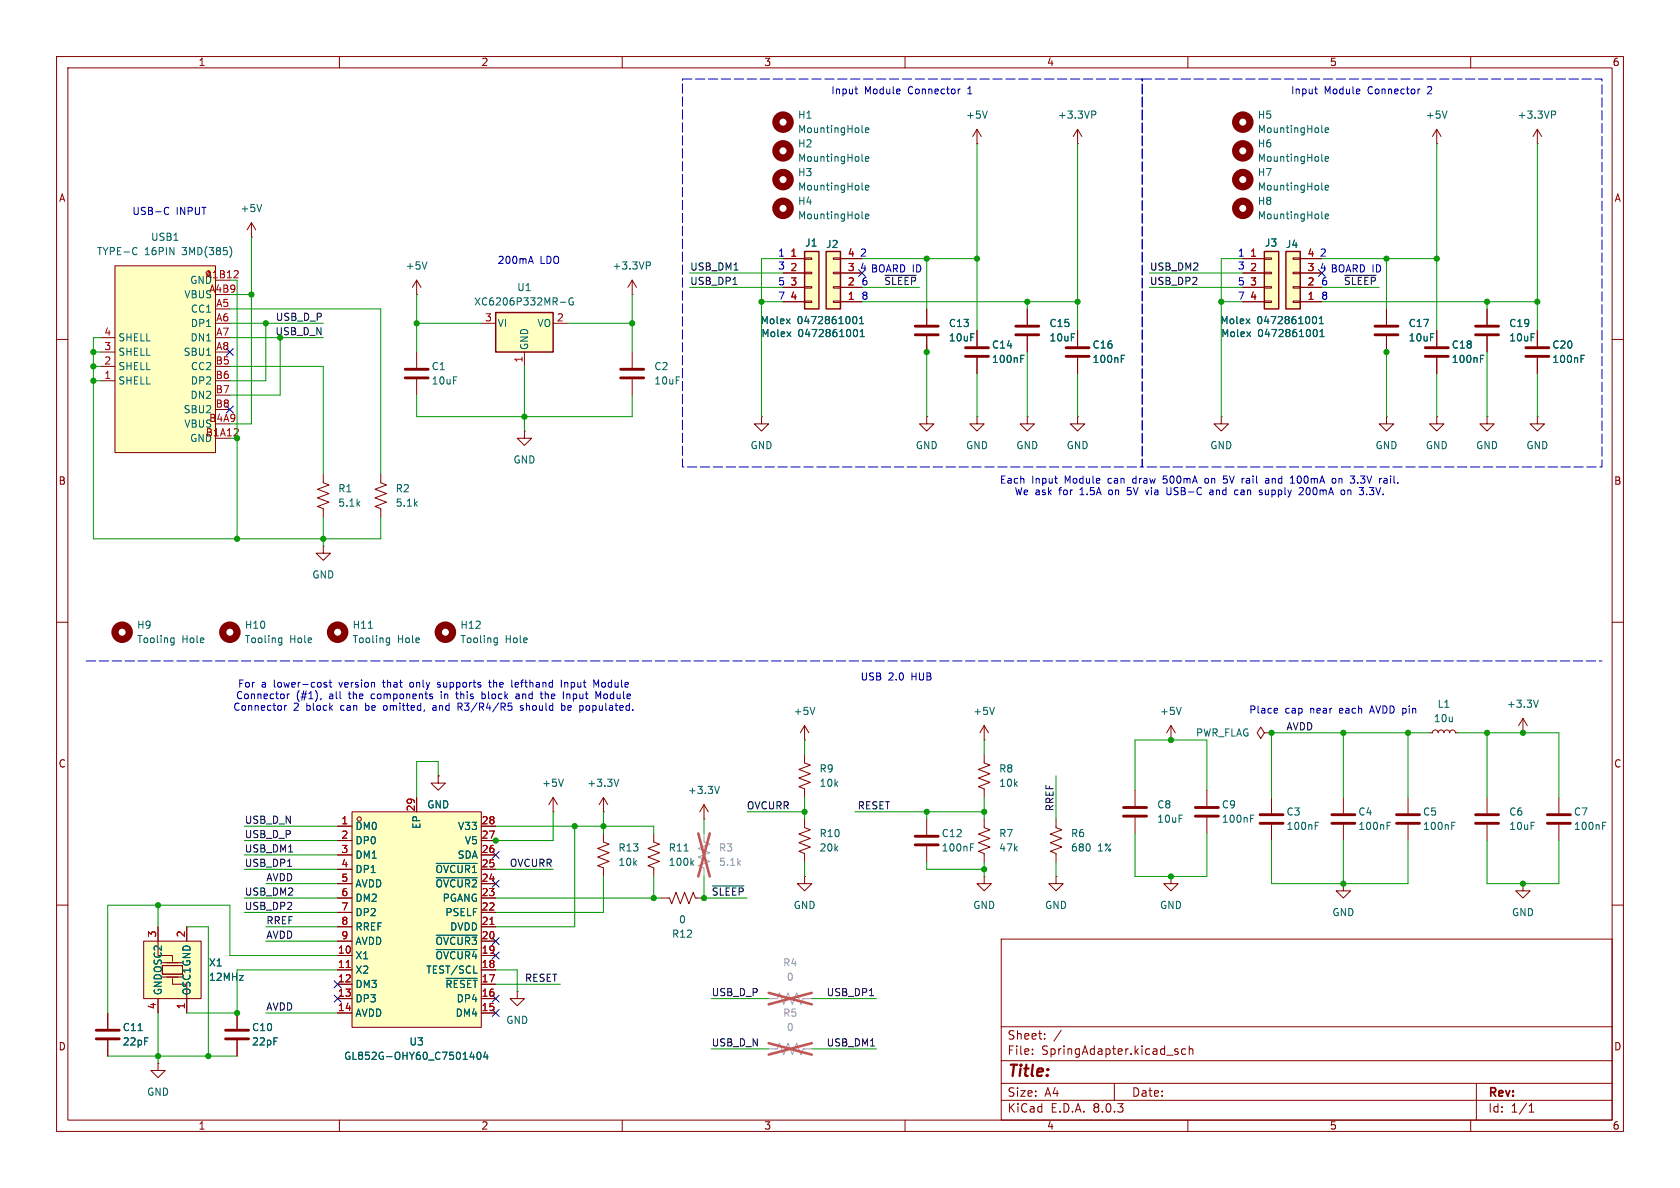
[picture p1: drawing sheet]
<svg xmlns="http://www.w3.org/2000/svg" width="297mm" height="210mm" viewBox="0 0 297 210" stroke-linecap="round" stroke-linejoin="round" font-family="sans-serif">
<g fill="none" stroke="#840000" stroke-width=".18">
<path d="M10 10h277v190h-277zM12 12h273v186h-273zM60 10v2M110 10v2M160 10v2M210 10v2M260 10v2M10 60h2M285 60h2M10 110h2M285 110h2M10 160h2"/>
<path d="M285 160h2M177 166h108v32h-108zM60 198v2M110 198v2M160 198v2M177 194.5h108M177 191.5h108M177 187.5h108M177 181.5h108M182.5 186.3v.1M182.5 185.5v.1M184.7 183.6v.1"/>
<path d="M184.7 182.8v.1M187.6 182.1l-1.3 2M197 191.5v3M207.9 185.9l.3 .1 .1 .2-.2 .2h-.3M207.9 185.4l.3 .1M209.6 185.5l-.4-.1-.3 .3v.4l.1 .2h.6M210 198v2M210.2 185.5l.3-.1 .3 .1 .1 .9M210.2 184.9v1.5M260 198v2M261 191.5v6.5M270.3 196.6h.9"/>
<path d="M270.3 195.5l.4-.4v1.5"/>
</g>
<path d="M124.5 147.3v1.5l1 .4-2.1 .8 2.1 .7-2.1 .8 2.1 .8-2.1 .7 1.1 .4v1.5" fill="none" stroke="#a1a1a1" stroke-width=".18"/>
<path d="M123.4 147.3l2.1 7.6M125.5 147.3l-2.1 7.6" fill="none" stroke="#e65255" stroke-width=".46"/>
<g fill="#ffffc2">
<path d="M25.4 166.4h10.2v10.1h-10.2z"/>
<path d="M28.7 170.7h3.6v1.5h-3.6z"/>
</g>
<g fill="none" stroke="#840000" stroke-width=".18">
<path d="M254 25.4h.1M254 22.9l-.8 1.2M254 22.9v2.5M254 22.9l.8 1.2M271.8 25.4h.1M271.8 22.9l-.8 1.2M271.8 22.9v2.5M271.8 22.9l.7 1.2M254 58.4v2.8M271.8 58.4v2.8M254 63.2v2.8M271.8 73.7v1.2h1.2l-1.2 1.3-1.3-1.3h1.3"/>
<path d="M271.8 73.7h.1M271.8 63.2v2.8M77.5 137.2v1.2h1.2l-1.2 1.3-1.3-1.3h1.3M77.5 137.2h.1M142.2 130.8h.1M142.2 128.3l-.7 1.2M142.2 128.3v2.5M142.2 128.3l.8 1.2M174 130.8h.1M174 133.4v1.5l1 .4-2 .7 2 .8-2 .7 2 .8-2 .8 1 .3v1.6M174 128.3l-.8 1.2M174 128.3v2.5"/>
<path d="M174 128.3l.8 1.2M200.7 139.7v2.8M213.4 139.7v2.8M223.5 129.5l-.6-1-.7 1 .7 1.1 .6-1.1h1.3M224.8 129.5h.1M97.8 143.5h.1M97.8 141l-.8 1.2M97.8 141v2.5M97.8 141l.8 1.2M106.7 143.5h.1M106.7 141l-.8 1.2M106.7 141v2.5"/>
<path d="M106.7 141l.7 1.2M142.2 144.8v1.5l1.1 .4-2.1 .7 2.1 .8-2.1 .8 2.1 .7-2.1 .8 1 .4v1.5M142.2 154.9v1.3h1.3l-1.3 1.3-1.2-1.3h1.2M142.2 154.9h.1M163.8 144.8v2.8M163.8 149.6v2.8M174 154.9v1.3h1.3l-1.3 1.3-1.3-1.3h1.3M174 154.9h.1M186.7 154.9v1.3h1.3l-1.3 1.3-1.3-1.3h1.3M186.7 154.9h.1M186.7 144.8v1.5l1 .4-2 .7 2 .8-2 .8 2 .7-2 .8 1 .4v1.5M200.7 144.5v2.8"/>
<path d="M207 154.9v1.3h1.3l-1.3 1.3-1.3-1.3h1.3M207 154.9h.1M213.4 144.5v2.8M224.8 141v2.8M224.8 145.8v2.8M25.4 166.4h10.2v10.1h-10.2zM27.9 163.8v5.1h2.6v1M27.9 176.5v2.6M28.7 170.7h3.6v1.5h-3.6zM28.7 172.7h3.6M28.7 170.2h3.6M30.5 173v1h2.5v5.1"/>
<path d="M32.3 170.7h-3.6v1.5h3.6M33 163.8v2.6M91.4 175.3v1.2h1.3l-1.3 1.3-1.2-1.3h1.2M91.4 175.3h.1M27.9 188v1.2h1.3l-1.3 1.3-1.2-1.3h1.2M27.9 188h.1"/>
</g>
<g fill="none" stroke="#006464" stroke-width=".18">
<path d="M255.8 19.6l-.4 1.3M274.3 19.6h.5l.2 .3-.1 .3-.6 .1M261.7 63.4h.5M261.7 62.8h.6M279.5 63.4h.4M279.5 62.8h.6M99.6 137.7l-.4 1.3M109.4 137.7l-.4 1.3M144.1 125l-.5 1.3M175.8 125l-.4 1.3M171.6 149.8h.4M171.6 149.2h.6"/>
<path d="M221.1 144.7h.4M221.1 144.1h.6M232.5 146h.4M232.5 145.4h.6"/>
</g>
<path d="M252 63h4M252 61.5h4M269.7 63h4.1M269.7 61.5h4.1M161.8 149.4h4.1M161.8 147.8h4.1M198.6 144.3h4.1M198.6 142.7h4.1M211.3 144.3h4.1M211.3 142.7h4.1M222.8 145.5h4M222.8 144h4" fill="none" stroke="#840000" stroke-width=".51"/>
<path d="M135.9 176.5h1.5l.4-1 .8 2 .7-2 .8 2 .7-2 .8 2 .4-1h1.5M135.9 185.4h1.5l.4-1 .8 2 .7-2 .8 2 .7-2 .8 2 .4-1h1.5" fill="none" stroke="#a1a1a1" stroke-width=".18"/>
<path d="M135.9 175.5l7.6 2M143.5 175.5l-7.6 2M135.9 184.4l7.6 2M143.5 184.4l-7.6 2" fill="none" stroke="#e65255" stroke-width=".46"/>
<path d="M20.3 47h17.8v33h-17.8z" fill="#ffffc2"/>
<g fill="none" stroke="#840000" stroke-width=".18">
<path d="M17.8 59.7h2.5M20.3 47h17.8v33h-17.8zM172.7 58.4v2.8M17.8 67.3h2.5M17.8 64.8h2.5M17.8 62.2h2.5M172.7 73.7v1.2h1.3l-1.3 1.3-1.3-1.3h1.3M172.7 73.7h.1M172.7 63.2v2.8M181.6 73.7v1.2h1.3l-1.3 1.3-1.3-1.3h1.3M181.6 73.7h.1M190.5 73.7v1.2h1.3l-1.3 1.3-1.3-1.3h1.3"/>
<path d="M190.5 73.7h.1M115.6 147.3v1.5l1 .4-2 .8 2 .7-2 .8 2 .8-2 .7 1 .4v1.5M116.8 158.8h1.6l.3 1 .8-2.1 .8 2.1 .7-2.1 .8 2.1 .8-2.1 .3 1.1h1.6M174 144.8v1.5l1 .4-2 .7 2 .8-2 .8 2 .7-2 .8 1 .4v1.5"/>
</g>
<path d="M41.3 49.1h.8M42.1 48v.4M41.3 77.1h.8M42.1 75.9v.4" fill="none" stroke="#a90000" stroke-width=".18"/>
<path d="M24 43.8l.2 .1M24.2 44.9l-.2 .1M40.7 43.6a1.49 1.49 0 0 1 0 1.9M180.5 63.4h.4M180.5 62.8h.6M120.9 150.4h.8M122.3 152.5l.3 .5M122.6 152.1l-.4 .5" fill="none" stroke="#006464" stroke-width=".18"/>
<path d="M170.7 63h4.1M170.7 61.5h4.1" fill="none" stroke="#840000" stroke-width=".51"/>
<path d="M227.3 44.5h2.6v10.1h-2.6z" fill="#ffffc2"/>
<g fill="none" stroke="#840000" stroke-width=".18">
<path d="M181.6 54.6v2.8M181.6 59.4v2.8M190.5 58.4v2.8M228.6 45.6h1.3v.2h-1.3zM228.6 48.1h1.3v.3h-1.3zM228.6 50.7h1.3v.2h-1.3zM228.6 53.2h1.3v.3h-1.3zM229.9 53.3h3.8M229.9 50.8h3.8M229.9 48.3h3.8M229.9 45.7h3.8M190.5 63.2v2.8"/>
<path d="M142.2 133.4v1.5l1.1 .4-2.1 .7 2.1 .8-2.1 .7 2.1 .8-2.1 .8 1 .3v1.6M207 130.8h.1M207 128.3l-.8 1.2M207 128.3v2.5M207 128.3l.8 1.2M252.7 129.5h.5l.2-.3 .3-.2 .4 .2 .2 .3 .1-.3 .4-.2 .3 .2 .2 .3 .1-.3 .4-.2 .3 .2 .2 .3 .1-.3 .4-.2 .4 .2 .1 .3h.5M269.2 129.5h.1M269.2 127l-.7 1.3M269.2 127v2.5M269.2 127l.8 1.3M124.5 144.8h.1M124.5 142.2l-.8 1.3"/>
<path d="M124.5 142.2v2.6M124.5 142.2l.7 1.3M19 179.1v2.8M41.9 179.1v2.8M19 183.9v2.8M41.9 183.9v2.8"/>
</g>
<path d="M227.3 44.5h2.6v10.1h-2.6z" fill="none" stroke="#840000" stroke-width=".25"/>
<g fill="none" stroke="#006464" stroke-width=".18">
<path d="M233.7 28.3l.2 .2M233.7 23.3l.2 .1M234.3 28.1l.6-.1-.1-.3h-.3l-.2 .2v.6h.5M234.3 23l.6-.1-.1-.2-.3-.1-.2 .2v.6h.5M232.3 58.3l.2-.1a.68 .68 0 0 1 .4 .7 .68 .68 0 0 1-.4 .6l-.2-.1M233.4 59.5h.7M233.4 58.6l.3-.4v1.3M198.2 63.4h.5M198.2 62.8h.6M127.2 139l-.4 1.3M208.8 125l-.4 1.3M272 123.8l-.5 1.2"/>
<path d="M24.4 182.2h.7"/>
</g>
<path d="M179.6 59.2h4M179.6 57.7h4M188.5 63h4M188.5 61.5h4M17 183.6h4.1M17 182.1h4.1M39.9 183.6h4M39.9 182.1h4" fill="none" stroke="#840000" stroke-width=".51"/>
<g fill="none" stroke="#840000" stroke-width="1.3">
<circle cx="219.7" cy="26.7" r="1.27"/>
<circle cx="219.7" cy="21.6" r="1.27"/>
</g>
<path d="M142.2 44.5h2.6v10.1h-2.6z" fill="#ffffc2"/>
<g fill="none" stroke="#840000" stroke-width=".18">
<path d="M44.4 39.4l-.7 1.2M44.4 39.4v2.5M44.4 39.4l.8 1.2M172.7 25.4h.1M172.7 22.9l-.7 1.2M172.7 22.9v2.5M172.7 22.9l.8 1.2M190.5 25.4h.1M190.5 22.9l-.8 1.2M190.5 22.9v2.5M190.5 22.9l.8 1.2M44.4 41.9h.1"/>
<path d="M73.7 52.1h.1M73.7 49.5l-.8 1.3M73.7 49.5v2.6M73.7 49.5l.7 1.3M138.4 45.7h3.8M138.4 48.3h3.8M138.4 50.8h3.8M138.4 53.3h3.8M142.2 53.2h1.3v.3h-1.3zM142.2 50.7h1.3v.2h-1.3zM142.2 48.1h1.3v.3h-1.3zM142.2 45.6h1.3v.2h-1.3z"/>
<path d="M163.8 54.6v2.8M163.8 59.4v2.8M92.7 76.2v1.3h1.3l-1.3 1.2-1.3-1.2h1.3M92.7 76.2h.1M163.8 73.7v1.2h1.3l-1.3 1.3-1.2-1.3h1.2M163.8 73.7h.1M237.5 156.2v1.3h1.3l-1.3 1.3-1.3-1.3h1.3M237.5 156.2h.1M248.9 141v2.8M248.9 145.8v2.8"/>
</g>
<path d="M142.2 44.5h2.6v10.1h-2.6z" fill="none" stroke="#840000" stroke-width=".25"/>
<path d="M174.5 19.6l-.4 1.3M193 19.6h.5l.2 .3-.1 .3-.6 .1M46.3 36.1l-.5 1.3M233.7 38.5l.2 .2M234.3 38.3l.6-.2-.1-.2-.3-.1-.2 .2v.6h.5M75.5 46.3l-.4 1.3M150.9 56h.1a.68 .68 0 0 1 .5 .6 .68 .68 0 0 1-.5 .6h-.1M152 57.2h.7M152 56.3l.3-.3v1.2M256.7 146h.4M256.7 145.4h.6" fill="none" stroke="#006464" stroke-width=".18"/>
<circle cx="219.7" cy="36.8" r="1.27" fill="none" stroke="#840000" stroke-width="1.3"/>
<path d="M161.8 59.2h4.1M161.8 57.7h4.1M246.9 145.5h4.1M246.9 144h4.1" fill="none" stroke="#840000" stroke-width=".51"/>
<path d="M146 44.5h2.6v10.1h-2.6z" fill="#ffffc2"/>
<g fill="none" stroke="#840000" stroke-width=".18">
<path d="M111.8 52.1h.1M111.8 49.5l-.8 1.3M111.8 49.5v2.6M111.8 49.5l.7 1.3M147.3 45.6h1.3v.2h-1.3zM147.3 48.1h1.3v.3h-1.3zM147.3 50.7h1.3v.2h-1.3zM147.3 53.2h1.3v.3h-1.3zM148.6 53.3h3.8M148.6 50.8h3.8M148.6 48.3h3.8M148.6 45.7h3.8"/>
<path d="M134.6 73.7v1.2h1.3l-1.3 1.3-1.3-1.3h1.3M134.6 73.7h.1M245.1 73.7v1.2h1.3l-1.3 1.3-1.3-1.3h1.3M245.1 73.7h.1M262.9 141v2.8M262.9 145.8v2.8M269.2 156.2v1.3h1.3l-1.3 1.3-1.2-1.3h1.2M269.2 156.2h.1M275.6 141v2.8M275.6 145.8v2.8"/>
</g>
<path d="M146 44.5h2.6v10.1h-2.6z" fill="none" stroke="#840000" stroke-width=".25"/>
<path d="M114.3 46.3h.5l.2 .2-.1 .4-.6 .1M151.1 58.3l.1-.1a.68 .68 0 0 1 .4 .7 .68 .68 0 0 1-.4 .6l-.1-.1M152.1 59.5h.7M152.1 58.6l.3-.4v1.3M87.6 112.8h.3M87.9 112.8v1l-.1 .2h-.3M87.9 113.5l-.3 .1M283.3 146h.4M283.3 145.4h.6" fill="none" stroke="#006464" stroke-width=".18"/>
<circle cx="78.7" cy="111.8" r="1.27" fill="none" stroke="#840000" stroke-width="1.3"/>
<path d="M260.9 145.5h4M260.9 144h4M273.6 145.5h4M273.6 144h4" fill="none" stroke="#840000" stroke-width=".51"/>
<path d="M87.6 55.2h10.2v7h-10.2z" fill="#ffffc2"/>
<path d="M87.6 55.2h10.2v7h-10.2z" fill="none" stroke="#840000" stroke-width=".25"/>
<path d="M85.1 57.2h2.5M97.8 57.2h2.5M92.7 62.2v2.6M215.9 73.7v1.2h1.3l-1.3 1.3-1.3-1.3h1.3M215.9 73.7h.1M237.5 141v2.8M237.5 145.8v2.8" fill="none" stroke="#840000" stroke-width=".18"/>
<path d="M233.7 33.4l.2 .2M234.3 33.2l.6-.1-.1-.3h-.3l-.2 .1v.6h.5M99.1 53.4h.9M101.3 52.7a.59 .59 0 0 0-.7 .6 .59 .59 0 0 0 .7 .6l.1-.5h-.3M245.2 146h.4M245.2 145.4h.6" fill="none" stroke="#006464" stroke-width=".18"/>
<circle cx="219.7" cy="31.7" r="1.27" fill="none" stroke="#840000" stroke-width="1.3"/>
<path d="M235.5 145.5h4M235.5 144h4" fill="none" stroke="#840000" stroke-width=".51"/>
<path d="M223.5 44.5h2.6v10.1h-2.6z" fill="#ffffc2"/>
<g fill="none" stroke="#840000" stroke-width=".18">
<path d="M219.7 45.7h3.8M219.7 48.3h3.8M219.7 50.8h3.8M219.7 53.3h3.8M223.5 53.2h1.3v.3h-1.3zM223.5 50.7h1.3v.2h-1.3zM223.5 48.1h1.3v.3h-1.3zM223.5 45.6h1.3v.2h-1.3zM262.9 54.6v2.8M262.9 59.4v2.8M254 73.7v1.2h1.3l-1.3 1.3-1.3-1.3h1.3M254 73.7h.1"/>
<path d="M57.1 83.8v1.5l1.1 .4-2.1 .8 2.1 .7-2.1 .8 2.1 .8-2.1 .7 1 .4v1.5M57.1 96.5v1.3h1.3l-1.3 1.3-1.2-1.3h1.2M57.1 96.5h.1M67.3 83.8v1.5l1 .4-2 .8 2 .7-2 .8 2 .8-2 .7 1 .4v1.5"/>
</g>
<path d="M223.5 44.5h2.6v10.1h-2.6z" fill="none" stroke="#840000" stroke-width=".25"/>
<path d="M232.2 56h.1a.68 .68 0 0 1 .5 .6 .68 .68 0 0 1-.5 .6h-.1M233.2 57.2h.8M233.2 56.3l.4-.3v1.2" fill="none" stroke="#006464" stroke-width=".18"/>
<path d="M260.9 59.2h4M260.9 57.7h4" fill="none" stroke="#840000" stroke-width=".51"/>
<path d="M62.2 143.5h22.9v38.1h-22.9z" fill="#ffffc2"/>
<g fill="none" stroke="#840000" stroke-width=".18">
<path d="M138.4 45.7h3.8M138.4 48.3h3.8M138.4 50.8h3.8M138.4 53.3h3.8M148.6 45.7h3.8M148.6 48.3h3.8M148.6 50.8h3.8M148.6 53.3h3.8M163.8 54.6v2.8M163.8 59.4v2.8M172.7 58.4v2.8M181.6 54.6v2.8"/>
<path d="M181.6 59.4v2.8M190.5 58.4v2.8M219.7 45.7h3.8M219.7 48.3h3.8M219.7 50.8h3.8M219.7 53.3h3.8M229.9 45.7h3.8M229.9 48.3h3.8M229.9 50.8h3.8M229.9 53.3h3.8M245.1 54.6v2.8M245.1 59.4v2.8"/>
<path d="M254 58.4v2.8M262.9 54.6v2.8M262.9 59.4v2.8M271.8 58.4v2.8M73.7 62.2v2.8M73.7 67.1v2.8M111.8 62.2v2.8M111.8 67.1v2.8M172.7 63.2v2.8M190.5 63.2v2.8M254 63.2v2.8M262.9 73.7v1.2h1.3l-1.3 1.3-1.3-1.3h1.3"/>
<path d="M262.9 73.7h.1M271.8 63.2v2.8M77.5 137.2h.1M59.7 146.1h2.5M59.7 148.6h2.5M59.7 158.8h2.5M59.7 156.2h2.5M59.7 153.7h2.5M59.7 151.1h2.5M62.2 143.5h22.9v38.1h-22.9zM73.7 141v2.5M85.1 146.1h2.5"/>
<path d="M85.1 148.6h2.5M85.1 158.8h2.5M85.1 156.2h2.5M85.1 153.7h2.5M85.1 151.1h2.5M106.7 147.3v1.5l1 .4-2 .8 2 .7-2 .8 2 .8-2 .7 1 .4v1.5M19 179.1v2.8M27.9 163.8v2.6M27.9 176.5v2.6M33 163.8v2.6M33 176.5v2.6M41.9 179.1v2.8"/>
<path d="M59.7 168.9h2.5M59.7 171.5h2.5M59.7 174h2.5M59.7 176.5h2.5M59.7 179.1h2.5M59.7 166.4h2.5M59.7 163.8h2.5M59.7 161.3h2.5M85.1 168.9h2.5M85.1 171.5h2.5M85.1 174h2.5M85.1 176.5h2.5"/>
<path d="M85.1 179.1h2.5M85.1 166.4h2.5M85.1 163.8h2.5M85.1 161.3h2.5M19 183.9v2.8M41.9 183.9v2.8"/>
<circle cx="63.5" cy="144.8" r=".38"/>
</g>
<path d="M61.2 171h.7M86.6 163.4h.7" fill="none" stroke="#a90000" stroke-width=".18"/>
<g fill="none" stroke="#006464" stroke-width=".18">
<path d="M152.4 23.3l.2 .1M152.4 33.4l.2 .2M152.4 28.3l.2 .2M152.4 38.5l.2 .2M153 23l.6-.1-.1-.2-.3-.1-.2 .2 .1 .6h.4M153 28.1l.6-.1-.1-.3h-.3l-.2 .2 .1 .6h.4M153 33.2l.6-.1-.1-.3h-.3l-.2 .1 .1 .6h.4M153 38.3l.6-.2-.1-.2-.3-.1-.2 .2 .1 .6h.4M150.9 56h.1a.68 .68 0 0 1 .5 .6 .68 .68 0 0 1-.5 .6h-.1M151.1 58.3l.1-.1a.68 .68 0 0 1 .4 .7 .68 .68 0 0 1-.4 .6l-.1-.1M152 57.2h.7M152 56.3l.3-.3v1.2"/>
<path d="M152.1 59.5h.7M152.1 58.6l.3-.4v1.3M232.2 56h.1a.68 .68 0 0 1 .5 .6 .68 .68 0 0 1-.5 .6h-.1M232.3 58.3l.2-.1a.68 .68 0 0 1 .4 .7 .68 .68 0 0 1-.4 .6l-.2-.1M233.2 57.2h.8M233.2 56.3l.4-.3v1.2M233.4 59.5h.7M233.4 58.6l.3-.4v1.3M180.5 63.4h.4M180.5 62.8h.6M198.2 63.4h.5M198.2 62.8h.6"/>
<path d="M261.7 63.4h.5M261.7 62.8h.6M279.5 63.4h.4M279.5 62.8h.6M30.4 112.8h.4M30.8 112.8v1l-.1 .2h-.4M30.8 113.5l-.4 .1M49.5 112.8h.3M49.8 112.8v1l-.1 .2h-.3M49.8 113.5l-.3 .1M65.1 111.1h.7M68.5 112.8h.4"/>
<path d="M68.9 112.8v1l-.1 .2h-.4M68.9 113.5l-.4 .1M77.1 155.2h7.3M77.1 152.6h7.3M77.1 167.9h7.3M77.1 165.3h7.3M78.9 172.9h5.5M83.8 172h.6M24.4 182.2h.7M83.1 186.8h.8M83.7 186.4v.9M84.5 186.1l.1-.1a.68 .68 0 0 1 .4 .6 .68 .68 0 0 1-.4 .7 .84 .84 0 0 1-.1-1.2z"/>
<path d="M85.8 185.9l-.3 .9h.8M86.1 186.4v.9"/>
</g>
<path d="M243.1 59.2h4M243.1 57.7h4M71.6 66.8h4.1M71.6 65.3h4.1M109.7 66.8h4.1M109.7 65.3h4.1" fill="none" stroke="#840000" stroke-width=".51"/>
<g fill="none" stroke="#840000" stroke-width="1.3">
<circle cx="138.4" cy="31.7" r="1.27"/>
<circle cx="138.4" cy="36.8" r="1.27"/>
<circle cx="138.4" cy="26.7" r="1.27"/>
<circle cx="138.4" cy="21.6" r="1.27"/>
<circle cx="21.6" cy="111.8" r="1.27"/>
<circle cx="40.6" cy="111.8" r="1.27"/>
<circle cx="59.7" cy="111.8" r="1.27"/>
</g>
<path d="M129.6 50.3h.7M156.4 48.7h5.6M237.7 48.7h5.6M50.8 153.2h.8M126 156.6h5.5M153.7 176h.7" fill="none" stroke="#0f0f0f" stroke-width=".18"/>
<g fill="none" stroke="#0000c2" stroke-width=".18">
<path d="M151.1 15.7h.5M151.3 16.4l.3 .2M169.8 15.7l-.4 .3M232.4 15.7h.5M232.6 16.4l.3 .2M251 15.7l-.3 .3M29.3 36.7h.3l.2 .1M29.8 37.8l-.2 .1h-.3M93.5 46.2h.7M93.9 45.3l.4 1.3M186.4 84.6h.5M186.8 85.4h.1"/>
<path d="M199.3 87.3l.2 .2M199.9 86.2h-.6v.6l.2-.1M202.5 86.6l.3 .9 .3-.9M205.6 85.3l.2 .1M206.3 84.1h-.6l-.1 .6 .2-.1M206.3 86.2v1l.2 .3 .4-.1M213.4 84.6h-.3l-.1 .2 .1 .5 .3 .1M213.9 86.7h.5v.8M214.4 86.9l-.4 .1-.2 .2 .2 .3 .4-.1M216.3 85.4h.6M216.3 84.1h.6M216.3 84.7h.6"/>
<path d="M218.5 86.6l.4 .1M218.9 87.4l-.4 .1M220.4 85v.4M223.1 87.1v.3M223.7 86.6l.1 .8M223.8 84.6h.4l.1 .8M224.3 84.9h-.4l-.2 .2 .2 .3h.4M228.1 85.4h.7M229.4 84.4v.8M230.4 86.3v.4l-.8 .8h.8M231 86.3l-.1 .4 .1 .6M235.9 84.6l.3 .2v.4l-.3 .2"/>
<path d="M236.7 84.6v.8M236.9 84.6l-.2 .1M238.3 86.6v.9M238.6 86.6l-.3 .1M240 85.3v.1M241.6 87.3v.2M245 84.6l.2 .1v.7M245.2 85.4h-.4M245.2 84.9h-.4M50.3 124.7v.9M50.7 124.7l-.4 .3M50.8 122.7v.8"/>
<path d="M51.2 122.7l-.4 .2M56.8 123.5l-.1 .2M57.7 120.7l-.3-.1-.1 .2v.2l.4 .1v.3h-.4M58.2 120.6h.5M58.4 120.2v1.1l.3 .2M67.9 124.8l-.1 .2 .1 .5M72.6 120.7l-.2 .2 .2 .5M76.1 123.1l.3 .1 .1 .1-.2 .2h-.2M76.9 124.7l-.3 .1M77 125.1h-.3l-.2 .2 .1 .2 .4 .1M77.3 121.4l.4 .1M77.7 120.6l-.4 .2 .1 .2 .3 .1"/>
<path d="M78 122.7v.8M80.7 122.2v1.1l.3 .2M81 124.3v1.3M81.3 125l.4 .6M81.6 124.9l-.6 .1M85.2 122.2v1.3M85.3 122.7l.4 .1M85.7 123.4l-.1 .1h-.4M86.4 120.6h.4M86.5 120.2v1.1l.3 .2M90.3 124.8l.2 .2v.3l-.2 .3M90.5 121.4l.1 .1"/>
<path d="M91.3 120.6l-.2 .2v.5l.2 .2M91.3 122.7h.4l.1 .8M91.7 120.9l-.6 .2M91.8 123h-.4l-.2 .2 .2 .3h.4M92.5 124.8l-.3-.1-.2 .2v.2l.5 .1v.3h-.5M95.5 122.7h.5M95.8 123.5h.2M96.4 122.2v1.3M96.6 122.7l-.2 .1M99.2 120.2v1.3M99.3 124.8l.4-.1 .2 .3-.1 .5h-.5M99.3 124.3v1.3"/>
<path d="M99.8 120.6v.9M100.2 120.6l-.4 .1M100.2 122.7v.8M100.3 122.7l-.1 .1M100.7 122.7v.8M103.6 124.8v.6M105 120.2l.4 .9 .4-.9v1.3M105.3 122.2l.5 1 .4-1v1.3M225.7 125.2l.2 .3-.7 .1M225.8 126l-.1 .1"/>
</g>
<path d="M120.6 14h81.3v68.6h-81.3zM201.9 14h81.3v68.6h-81.3zM15.2 116.8h268" fill="none" stroke="#0000c2" stroke-width=".18" stroke-dasharray="1.7 .6"/>
<g fill="none" stroke="#009600" stroke-width=".18">
<path d="M172.7 25.4v33M190.5 25.4v33M254 25.4v33M271.8 25.4v33M17.8 59.7h-1.3v35.6h50.8v-3.9M40.6 52.1h3.8M40.6 57.2h16.5M40.6 59.7h16.5M40.6 54.6h26.7v29.2M41.9 49.5v45.8M44.4 41.9v33h-3.8M47 57.2v10.1h-6.4"/>
<path d="M49.5 59.7v10.2h-8.9M73.7 52.1v10.1M73.7 57.2h11.4M100.3 57.2h11.5M111.8 52.1v10.1M121.9 50.8h16.5M121.9 48.3h16.5M134.6 53.3h3.8M138.4 45.7h-3.8v28M152.4 45.7h20.3M152.4 53.3h38.1M152.4 50.8h10.2"/>
<path d="M163.8 45.7v8.9M181.6 53.3v1.3M203.2 50.8h16.5M203.2 48.3h16.5M215.9 53.3h3.8M219.7 45.7h-3.8v28M233.7 45.7h20.3M233.7 53.3h38.1M233.7 50.8h10.1M245.1 45.7v8.9M262.9 53.3v1.3M16.5 62.2h1.3"/>
<path d="M16.5 67.3h1.3M16.5 64.8h1.3M40.6 64.8h16.5v19M73.7 69.9v3.8h38.1v-3.8M92.7 64.8v11.4M163.8 61v12.7M172.7 66v7.7M181.6 62.2v11.5M190.5 66v7.7M245.1 61v12.7M254 66v7.7M262.9 62.2v11.5"/>
<path d="M271.8 66v7.7M57.1 91.4v5.1M77.5 137.2v-2.6h-3.8v6.4M142.2 130.8v2.6M174 130.8v2.6M186.7 137.2v7.6M200.7 139.7v-8.9h12.7v8.9M237.5 129.5v11.5M248.9 129.5v11.5M252.7 129.5h-27.9v11.5M257.8 129.5h17.8v11.5M262.9 129.5v11.5"/>
<path d="M43.2 158.8h16.5M43.2 153.7h16.5M43.2 146.1h16.5M43.2 151.1h16.5M43.2 148.6h16.5M47 156.2h12.7M87.6 158.8h29.2M87.6 153.7h10.2M87.6 146.1h28v1.2M97.8 143.5v5.1h-11.4M101.6 146.1v17.7h-14M106.7 154.9v6.4h-19.1"/>
<path d="M106.7 143.5v3.8M115.6 154.9v3.9M124.5 154.9v3.9h7.6M124.5 144.8v2.5M132.1 143.5h10.1M142.2 141v3.8M142.2 152.4v2.5M151.1 143.5h22.9M163.8 143.5v1.3M163.8 152.4v1.3h10.2M174 141v3.8M174 152.4v2.5"/>
<path d="M186.7 152.4v2.5M200.7 147.3v7.6h12.7v-7.6M224.8 148.6v7.6h24.1v-7.6M237.5 148.6v7.6M262.9 148.6v7.6h12.7v-7.6M27.9 160v3.8M27.9 179.1v8.9M33 163.8h3.8v22.9M43.2 161.3h16.5M47 179.1h12.7M47 166.4h12.7M47 163.8h12.7"/>
<path d="M59.7 171.5h-17.8v7.6h-8.9M59.7 168.9h-19.1v-8.9h-21.6v19.1M87.6 174h11.5M87.6 171.5h3.8v3.8M125.7 176.5h10.2M143.5 176.5h11.4M19 186.7h22.9M125.7 185.4h10.2M143.5 185.4h11.4"/>
</g>
<g fill="none" stroke="#000084" stroke-width=".18">
<path d="M40 71.8l1.2 1.2M40 61.6l1.2 1.2M41.2 71.8l-1.2 1.2M41.2 61.6l-1.2 1.2M87 150.5l1.2 1.2M87 155.6l1.2 1.2M88.2 150.5l-1.2 1.2M88.2 155.6l-1.2 1.2M59.1 175.9l1.2 1.2M59.1 173.4l1.2 1.2M60.3 175.9l-1.2 1.2M60.3 173.4l-1.2 1.2"/>
<path d="M87 165.8l1.2 1.2M87 168.3l1.2 1.2M87 178.5l1.2 1.2M87 175.9l1.2 1.2M88.2 165.8l-1.2 1.2M88.2 168.3l-1.2 1.2M88.2 178.5l-1.2 1.2M88.2 175.9l-1.2 1.2"/>
</g>
<g fill="#009600" stroke="#009600" stroke-width=".18">
<circle cx="73.7" cy="57.2" r=".46"/>
<circle cx="92.7" cy="73.7" r=".46"/>
<circle cx="44.4" cy="52.1" r=".46"/>
<circle cx="111.8" cy="57.2" r=".46"/>
<circle cx="115.6" cy="158.8" r=".46"/>
<circle cx="87.6" cy="148.6" r=".46"/>
<circle cx="101.6" cy="146.1" r=".46"/>
<circle cx="106.7" cy="146.1" r=".46"/>
<circle cx="41.9" cy="179.1" r=".46"/>
<circle cx="36.8" cy="186.7" r=".46"/>
<circle cx="27.9" cy="186.7" r=".46"/>
<circle cx="27.9" cy="160" r=".46"/>
<circle cx="16.5" cy="62.2" r=".46"/>
<circle cx="47" cy="57.2" r=".46"/>
<circle cx="124.5" cy="158.8" r=".46"/>
<circle cx="57.1" cy="95.3" r=".46"/>
<circle cx="41.9" cy="77.5" r=".46"/>
<circle cx="16.5" cy="64.8" r=".46"/>
<circle cx="16.5" cy="67.3" r=".46"/>
<circle cx="41.9" cy="95.3" r=".46"/>
<circle cx="237.5" cy="156.2" r=".46"/>
<circle cx="269.2" cy="156.2" r=".46"/>
<circle cx="262.9" cy="129.5" r=".46"/>
<circle cx="269.2" cy="129.5" r=".46"/>
<circle cx="248.9" cy="129.5" r=".46"/>
<circle cx="237.5" cy="129.5" r=".46"/>
<circle cx="163.8" cy="45.7" r=".46"/>
<circle cx="271.8" cy="53.3" r=".46"/>
<circle cx="262.9" cy="53.3" r=".46"/>
<circle cx="174" cy="153.7" r=".46"/>
<circle cx="142.2" cy="143.5" r=".46"/>
<circle cx="163.8" cy="143.5" r=".46"/>
<circle cx="134.6" cy="53.3" r=".46"/>
<circle cx="174" cy="143.5" r=".46"/>
<circle cx="163.8" cy="62.2" r=".46"/>
<circle cx="207" cy="154.9" r=".46"/>
<circle cx="207" cy="130.8" r=".46"/>
<circle cx="224.8" cy="129.5" r=".46"/>
<circle cx="245.1" cy="45.7" r=".46"/>
<circle cx="254" cy="45.7" r=".46"/>
<circle cx="245.1" cy="62.2" r=".46"/>
<circle cx="190.5" cy="53.3" r=".46"/>
<circle cx="181.6" cy="53.3" r=".46"/>
<circle cx="172.7" cy="45.7" r=".46"/>
<circle cx="215.9" cy="53.3" r=".46"/>
</g>
<text font-size="2.8" fill="#840000" x="178" y="190.9">Title:</text>
<g font-size="2.1" fill="#840000">
<text x="178" y="184">Sheet:</text>
<text x="178" y="186.7">File:</text>
<text x="184.1" y="186.7">SpringAdapter.kicad_sch</text>
<text x="178" y="196.9">KiCad</text>
<text x="178" y="194.1">Size:</text>
<text x="184.7" y="194.1">A4</text>
<text x="185.7" y="196.9">E.D.A.</text>
<text x="193.3" y="196.9">8.0.3</text>
<text x="200" y="194.1">Date:</text>
<text x="263" y="194.3">Rev:</text>
<text x="263" y="196.9">Id:</text>
<text x="267.1" y="196.9">1/1</text>
</g>
<g font-size="1.8" fill="#840000">
<text x="35" y="11.9">1</text>
<text x="85" y="11.9">2</text>
<text x="135" y="11.9">3</text>
<text x="185" y="11.9">4</text>
<text x="235" y="11.9">5</text>
<text x="285" y="11.9">6</text>
<text x="10.3" y="35.9">A</text>
<text x="285.3" y="35.9">A</text>
<text x="10.3" y="85.9">B</text>
<text x="285.3" y="85.9">B</text>
<text x="10.3" y="135.9">C</text>
<text x="285.3" y="135.9">C</text>
<text x="10.3" y="185.9">D</text>
<text x="285.3" y="185.9">D</text>
<text x="35" y="199.9">1</text>
<text x="85" y="199.9">2</text>
<text x="135" y="199.9">3</text>
<text x="185" y="199.9">4</text>
<text x="235" y="199.9">5</text>
<text x="285" y="199.9">6</text>
</g>
<g font-size="1.8" fill="#0000c2">
<text x="146.9" y="16.9">Input</text>
<text x="152.8" y="16.9">Module</text>
<text x="160.6" y="16.9">Connector</text>
<text x="171.4" y="16.9">1</text>
<text x="228.1" y="16.9">Input</text>
<text x="234.1" y="16.9">Module</text>
<text x="241.9" y="16.9">Connector</text>
<text x="252.6" y="16.9">2</text>
<text x="23.3" y="38.2">USB-C</text>
<text x="31.1" y="38.2">INPUT</text>
<text x="87.9" y="46.7">200mA</text>
<text x="95.5" y="46.7">LDO</text>
<text x="137.5" y="45.6">1</text>
<text x="137.5" y="47.9">3</text>
<text x="151.9" y="45.6">2</text>
<text x="218.7" y="45.6">1</text>
<text x="218.7" y="47.9">3</text>
<text x="233.2" y="45.6">2</text>
<text x="137.5" y="50.7">5</text>
<text x="137.5" y="53.2">7</text>
<text x="152.2" y="53.2">8</text>
<text x="152.2" y="50.7">6</text>
<text x="218.7" y="53.2">7</text>
<text x="218.7" y="50.7">5</text>
<text x="233.5" y="50.7">6</text>
<text x="233.5" y="53.2">8</text>
<text x="176.7" y="85.7">Each</text>
<text x="179.3" y="87.7">We ask</text>
<text x="182.4" y="85.7">Input</text>
<text x="187.4" y="87.7">for</text>
<text x="188.3" y="85.7">Module</text>
<text x="191.2" y="87.7">1.5A</text>
<text x="196.1" y="85.7">can</text>
<text x="196.5" y="87.7">on</text>
<text x="199.9" y="87.7">5V</text>
<text x="200.7" y="85.7">draw</text>
<text x="203.4" y="87.7">via</text>
<text x="206.3" y="85.7">500mA</text>
<text x="207.3" y="87.7">USB-C</text>
<text x="213.9" y="85.7">on</text>
<text x="215.1" y="87.7">and</text>
<text x="217.3" y="85.7">5V</text>
<text x="219.7" y="87.7">can</text>
<text x="220.8" y="85.7">rail</text>
<text x="224.3" y="87.7">supply</text>
<text x="225.2" y="85.7">and</text>
<text x="229.8" y="85.7">100mA</text>
<text x="231.6" y="87.7">200mA</text>
<text x="237.4" y="85.7">on</text>
<text x="239.2" y="87.7">on</text>
<text x="240.9" y="85.7">3.3V</text>
<text x="242.6" y="87.7">3.3V.</text>
<text x="246.1" y="85.7">rail.</text>
<text x="41.1" y="125.8">Connector</text>
<text x="41.6" y="123.8">Connector</text>
<text x="42" y="121.8">For</text>
<text x="46.2" y="121.8">a</text>
<text x="48.5" y="121.8">lower-cost</text>
<text x="51.9" y="125.8">2</text>
<text x="52.3" y="123.8">(#1),</text>
<text x="54.2" y="125.8">block</text>
<text x="58.3" y="123.8">all</text>
<text x="60.3" y="121.8">version</text>
<text x="60.5" y="125.8">can</text>
<text x="61.9" y="123.8">the</text>
<text x="65.1" y="125.8">be</text>
<text x="66.1" y="123.8">components</text>
<text x="68.2" y="121.8">that</text>
<text x="68.5" y="125.8">omitted,</text>
<text x="73.1" y="121.8">only</text>
<text x="77.4" y="125.8">and</text>
<text x="78.2" y="121.8">supports</text>
<text x="78.6" y="123.8">in</text>
<text x="81.5" y="123.8">this</text>
<text x="82" y="125.8">R3/R4/R5</text>
<text x="86.2" y="123.8">block</text>
<text x="87.6" y="121.8">the</text>
<text x="91.7" y="121.8">lefthand</text>
<text x="92.5" y="123.8">and</text>
<text x="93.3" y="125.8">should</text>
<text x="97.1" y="123.8">the</text>
<text x="100.7" y="121.8">Input</text>
<text x="100.7" y="125.8">be</text>
<text x="101.2" y="123.8">Input</text>
<text x="104.1" y="125.8">populated.</text>
<text x="106.6" y="121.8">Module</text>
<text x="107.2" y="123.8">Module</text>
<text x="152" y="120.5">USB</text>
<text x="157" y="120.5">2.0</text>
<text x="161.2" y="120.5">HUB</text>
<text x="220.7" y="126.3">Place</text>
<text x="227.2" y="126.3">cap</text>
<text x="231.7" y="126.3">near</text>
<text x="237.1" y="126.3">each</text>
<text x="242.7" y="126.3">AVDD pin</text>
</g>
<g font-size="1.8" fill="#006464">
<text x="141" y="21.2">H1</text>
<text x="141" y="23.7">MountingHole</text>
<text x="170.7" y="21.2">+5V</text>
<text x="186.9" y="21.2">+3.3VP</text>
<text x="222.3" y="21.2">H5</text>
<text x="222.3" y="23.7">MountingHole</text>
<text x="252" y="21.2">+5V</text>
<text x="268.2" y="21.2">+3.3VP</text>
<text x="141" y="26.3">H2</text>
<text x="141" y="28.8">MountingHole</text>
<text x="222.3" y="26.3">H6</text>
<text x="222.3" y="28.8">MountingHole</text>
<text x="141" y="31.3">H3</text>
<text x="141" y="33.9">MountingHole</text>
<text x="222.3" y="31.3">H7</text>
<text x="222.3" y="33.9">MountingHole</text>
<text x="42.4" y="37.7">+5V</text>
<text x="141" y="36.4">H4</text>
<text x="141" y="39">MountingHole</text>
<text x="222.3" y="36.4">H8</text>
<text x="222.3" y="39">MountingHole</text>
<text x="17" y="45.3">TYPE-C</text>
<text x="25.5" y="45.3">16PIN</text>
<text x="26.6" y="42.8">USB1</text>
<text x="32.3" y="45.3">3MD(385)</text>
<text x="71.6" y="47.9">+5V</text>
<text x="108.2" y="47.9">+3.3VP</text>
<text x="142.2" y="43.8">J1</text>
<text x="145.9" y="44">J2</text>
<text x="223.5" y="43.8">J3</text>
<text x="227.2" y="44">J4</text>
<text x="32.5" y="52.9">VBUS</text>
<text x="91.3" y="51.7">U1</text>
<text x="33.6" y="55.5">CC1</text>
<text x="33.6" y="58">DP1</text>
<text x="83.7" y="54.2">XC6206P332MR-G</text>
<text x="87.9" y="58">VI</text>
<text x="94.9" y="58">VO</text>
<text x="134.4" y="57.5">Molex</text>
<text x="134.5" y="59.8">Molex</text>
<text x="140.9" y="57.5">0472861001</text>
<text x="141.1" y="59.8">0472861001</text>
<text x="167.6" y="58">C13</text>
<text x="185.4" y="58">C15</text>
<text x="215.7" y="57.5">Molex</text>
<text x="215.8" y="59.8">Molex</text>
<text x="222.2" y="57.5">0472861001</text>
<text x="222.3" y="59.8">0472861001</text>
<text x="248.9" y="58">C17</text>
<text x="266.7" y="58">C19</text>
<text x="20.8" y="65.6">SHELL</text>
<text x="20.8" y="63.1">SHELL</text>
<text x="20.8" y="60.6">SHELL</text>
<text x="32.4" y="63.1">SBU1</text>
<text x="33.6" y="60.6">DN1</text>
<text x="33.6" y="65.6">CC2</text>
<text x="76.2" y="65.6">C1</text>
<text x="93.6" y="62" transform="rotate(-90 93.6 62)">GND</text>
<text x="115.6" y="65.6">C2</text>
<text x="167.6" y="60.6">10uF</text>
<text x="175.3" y="64.4">100nF</text>
<text x="175.3" y="61.8">C14</text>
<text x="185.4" y="60.6">10uF</text>
<text x="193" y="64.4">100nF</text>
<text x="193" y="61.8">C16</text>
<text x="248.9" y="60.6">10uF</text>
<text x="256.6" y="61.8">C18</text>
<text x="256.6" y="64.4">100nF</text>
<text x="266.7" y="60.6">10uF</text>
<text x="274.3" y="61.8">C20</text>
<text x="274.3" y="64.4">100nF</text>
<text x="20.8" y="68.2">SHELL</text>
<text x="33.6" y="70.7">DN2</text>
<text x="33.6" y="68.2">DP2</text>
<text x="76.2" y="68.2">10uF</text>
<text x="115.6" y="68.2">10uF</text>
<text x="32.4" y="73.3">SBU2</text>
<text x="32.5" y="75.8">VBUS</text>
<text x="90.7" y="82.1">GND</text>
<text x="132.6" y="79.6">GND</text>
<text x="161.8" y="79.6">GND</text>
<text x="170.7" y="79.6">GND</text>
<text x="179.6" y="79.6">GND</text>
<text x="188.5" y="79.6">GND</text>
<text x="213.9" y="79.6">GND</text>
<text x="243.1" y="79.6">GND</text>
<text x="252" y="79.6">GND</text>
<text x="260.9" y="79.6">GND</text>
<text x="269.7" y="79.6">GND</text>
<text x="59.7" y="87.2">R1</text>
<text x="59.7" y="89.8">5.1k</text>
<text x="69.9" y="87.2">R2</text>
<text x="69.9" y="89.8">5.1k</text>
<text x="55.1" y="102.5">GND</text>
<text x="24.1" y="113.9">Tooling</text>
<text x="24.1" y="111.4">H9</text>
<text x="32.1" y="113.9">Hole</text>
<text x="43.2" y="111.4">H10</text>
<text x="43.2" y="113.9">Tooling</text>
<text x="51.2" y="113.9">Hole</text>
<text x="62.2" y="111.4">H11</text>
<text x="62.2" y="113.9">Tooling</text>
<text x="70.2" y="113.9">Hole</text>
<text x="81.3" y="111.4">H12</text>
<text x="81.3" y="113.9">Tooling</text>
<text x="89.3" y="113.9">Hole</text>
<text x="254.1" y="125.3">L1</text>
<text x="266.3" y="125.3">+3.3V</text>
<text x="140.2" y="126.6">+5V</text>
<text x="172" y="126.6">+5V</text>
<text x="205" y="126.6">+5V</text>
<text x="211.3" y="130.4">PWR_FLAG</text>
<text x="253.4" y="127.9">10u</text>
<text x="144.8" y="136.8">R9</text>
<text x="176.5" y="136.8">R8</text>
<text x="75.4" y="143.1">GND</text>
<text x="95.8" y="139.3">+5V</text>
<text x="103.7" y="139.3">+3.3V</text>
<text x="121.5" y="140.6">+3.3V</text>
<text x="144.8" y="139.3">10k</text>
<text x="176.5" y="139.3">10k</text>
<text x="204.5" y="143.1">C8</text>
<text x="215.9" y="143.1">C9</text>
<text x="62.7" y="146.9">DM0</text>
<text x="62.7" y="149.5">DP0</text>
<text x="74.5" y="146.6" transform="rotate(-90 74.5 146.6)">EP</text>
<text x="80.9" y="146.9">V33</text>
<text x="82.1" y="149.5">V5</text>
<text x="144.8" y="148.2">R10</text>
<text x="166.4" y="148.2">C12</text>
<text x="176.5" y="148.2">R7</text>
<text x="189.2" y="148.2">R6</text>
<text x="204.5" y="145.6">10uF</text>
<text x="215.9" y="145.6">100nF</text>
<text x="227.3" y="144.4">C3</text>
<text x="227.3" y="146.9">100nF</text>
<text x="240" y="144.4">C4</text>
<text x="240" y="146.9">100nF</text>
<text x="251.5" y="144.4">C5</text>
<text x="251.5" y="146.9">100nF</text>
<text x="266.7" y="144.4">C6</text>
<text x="266.7" y="146.9">10uF</text>
<text x="278.1" y="144.4">C7</text>
<text x="278.1" y="146.9">100nF</text>
<text x="62.7" y="152">DM1</text>
<text x="62.7" y="154.5">DP1</text>
<text x="76.9" y="154.5">~{OVCUR1}</text>
<text x="80.8" y="152">SDA</text>
<text x="109.2" y="153.3">10k</text>
<text x="109.2" y="150.7">R13</text>
<text x="118.1" y="150.7">R11</text>
<text x="118.1" y="153.3">100k</text>
<text x="144.8" y="150.7">20k</text>
<text x="166.4" y="150.7">100nF</text>
<text x="176.5" y="150.7">47k</text>
<text x="189.2" y="150.7">680</text>
<text x="194" y="150.7">1%</text>
<text x="62.7" y="157.1">AVDD</text>
<text x="62.7" y="159.6">DM2</text>
<text x="76.9" y="157.1">~{OVCUR2}</text>
<text x="78.1" y="159.6">PGANG</text>
<text x="140.2" y="160.9">GND</text>
<text x="172" y="160.9">GND</text>
<text x="184.7" y="160.9">GND</text>
<text x="205" y="160.9">GND</text>
<text x="62.7" y="162.2">DP2</text>
<text x="62.7" y="164.7">RREF</text>
<text x="62.7" y="167.2">AVDD</text>
<text x="76.9" y="167.2">~{OVCUR3}</text>
<text x="78.6" y="162.2">PSELF</text>
<text x="79.5" y="164.7">DVDD</text>
<text x="118.7" y="166">R12</text>
<text x="119.9" y="163.4">0</text>
<text x="235.5" y="162.2">GND</text>
<text x="267.2" y="162.2">GND</text>
<text x="28.8" y="172.1" transform="rotate(-90 28.8 172.1)">OSC2</text>
<text x="36.8" y="171">X1</text>
<text x="36.8" y="173.6">12MHz</text>
<text x="62.7" y="169.8">X1</text>
<text x="62.7" y="172.3">X2</text>
<text x="75.2" y="172.3">TEST/SCL</text>
<text x="76.9" y="169.8">~{OVCUR4}</text>
<text x="28.8" y="176" transform="rotate(-90 28.8 176)">GND</text>
<text x="33.9" y="176" transform="rotate(-90 33.9 176)">OSC1GND</text>
<text x="62.7" y="174.9">DM3</text>
<text x="62.7" y="177.4">DP3</text>
<text x="62.7" y="179.9">AVDD</text>
<text x="78.6" y="174.9">~{RESET}</text>
<text x="80.4" y="179.9">DM4</text>
<text x="80.6" y="177.4">DP4</text>
<text x="21.6" y="182.5">C11</text>
<text x="21.6" y="185">22pF</text>
<text x="44.5" y="182.5">C10</text>
<text x="44.5" y="185">22pF</text>
<text x="72.3" y="185">U3</text>
<text x="89.4" y="181.2">GND</text>
<text x="60.7" y="187.6">GL852G-OHY60_C7501404</text>
<text x="25.9" y="193.9">GND</text>
</g>
<g font-size="1.8" fill="#0f0f0f">
<text x="121.9" y="47.9">USB_DM1</text>
<text x="203.2" y="47.9">USB_DM2</text>
<text x="121.9" y="50.5">USB_DP1</text>
<text x="156.2" y="50.5">~{SLEEP}</text>
<text x="203.2" y="50.5">USB_DP2</text>
<text x="237.5" y="50.5">~{SLEEP}</text>
<text x="48.7" y="56.8">USB_D_P</text>
<text x="227.3" y="129.2">AVDD</text>
<text x="131.9" y="143.2">OVCURR</text>
<text x="151.5" y="143.2">RESET</text>
<text x="186.3" y="143.5" transform="rotate(-90 186.3 143.5)">RREF</text>
<text x="43.2" y="145.7">USB_D_N</text>
<text x="43.2" y="148.2">USB_D_P</text>
<text x="43.2" y="153.3">USB_DP1</text>
<text x="43.2" y="150.8">USB_DM1</text>
<text x="47" y="155.9">AVDD</text>
<text x="90" y="153.3">OVCURR</text>
<text x="43.2" y="158.4">USB_DM2</text>
<text x="43.2" y="160.9">USB_DP2</text>
<text x="125.7" y="158.4">~{SLEEP}</text>
<text x="47" y="166">AVDD</text>
<text x="47" y="163.5">RREF</text>
<text x="92.7" y="173.6">RESET</text>
<text x="47" y="178.7">AVDD</text>
<text x="125.7" y="176.2">USB_D_P</text>
<text x="146" y="176.2">USB_DP1</text>
<text x="125.7" y="185.1">USB_D_N</text>
<text x="146" y="185.1">USB_DM1</text>
</g>
<g font-size="1.8" fill="#a90000">
<text x="139.6" y="45.5">1</text>
<text x="149.8" y="45.5">4</text>
<text x="220.9" y="45.5">1</text>
<text x="231.1" y="45.5">4</text>
<text x="33.5" y="50.4">GND</text>
<text x="36.9" y="51.8">A4B9</text>
<text x="139.6" y="48">2</text>
<text x="139.6" y="50.5">3</text>
<text x="139.6" y="53.1">4</text>
<text x="149.8" y="53.1">1</text>
<text x="149.8" y="50.5">2</text>
<text x="149.8" y="48">3</text>
<text x="220.9" y="48">2</text>
<text x="220.9" y="50.5">3</text>
<text x="220.9" y="53.1">4</text>
<text x="231.1" y="53.1">1</text>
<text x="231.1" y="50.5">2</text>
<text x="231.1" y="48">3</text>
<text x="18.3" y="59.4">4</text>
<text x="38.1" y="54.4">A5</text>
<text x="38.1" y="56.9">A6</text>
<text x="38.1" y="59.4">A7</text>
<text x="85.7" y="56.9">3</text>
<text x="98.4" y="56.9">2</text>
<text x="18.3" y="64.5">2</text>
<text x="18.3" y="62">3</text>
<text x="38" y="64.5">B5</text>
<text x="38.1" y="62">A8</text>
<text x="92.5" y="64.2" transform="rotate(-90 92.5 64.2)">1</text>
<text x="18.3" y="67.1">1</text>
<text x="38" y="67.1">B6</text>
<text x="38" y="69.6">B7</text>
<text x="36.9" y="74.7">B4A9</text>
<text x="38" y="72.1">B8</text>
<text x="33.5" y="78.3">GND</text>
<text x="73.4" y="143.6" transform="rotate(-90 73.4 143.6)">29</text>
<text x="60.3" y="145.8">1</text>
<text x="60.3" y="148.3">2</text>
<text x="85" y="148.3">27</text>
<text x="85" y="145.8">28</text>
<text x="60.3" y="150.9">3</text>
<text x="60.3" y="153.4">4</text>
<text x="60.3" y="156">5</text>
<text x="85" y="156">24</text>
<text x="85" y="153.4">25</text>
<text x="85" y="150.9">26</text>
<text x="60.3" y="158.5">6</text>
<text x="60.3" y="161">7</text>
<text x="85" y="161">22</text>
<text x="85" y="158.5">23</text>
<text x="27.7" y="165.8" transform="rotate(-90 27.7 165.8)">3</text>
<text x="32.8" y="165.8" transform="rotate(-90 32.8 165.8)">2</text>
<text x="60.3" y="163.6">8</text>
<text x="60.3" y="166.1">9</text>
<text x="85" y="166.1">20</text>
<text x="85" y="163.6">21</text>
<text x="59.6" y="168.7">10</text>
<text x="59.6" y="171.2">11</text>
<text x="59.6" y="173.7">12</text>
<text x="85" y="173.7">17</text>
<text x="85" y="171.2">18</text>
<text x="85" y="168.7">19</text>
<text x="27.7" y="178.5" transform="rotate(-90 27.7 178.5)">4</text>
<text x="32.8" y="178.5" transform="rotate(-90 32.8 178.5)">1</text>
<text x="59.6" y="176.3">13</text>
<text x="59.6" y="178.8">14</text>
<text x="85" y="178.8">15</text>
<text x="85" y="176.3">16</text>
</g>
<g font-size="1.8" fill="#009600">
<text x="36.3" y="49.3">A1B12</text>
<text x="48.6" y="59.3">USB_D_N</text>
<text x="36.3" y="77.2">B1A12</text>
</g>
<g font-size="1.8" fill="#000084">
<text x="151.9" y="48.1">4 BOARD ID</text>
<text x="233.2" y="48.1">4 BOARD ID</text>
</g>
<g font-size="1.8" fill="#989898">
<text x="127" y="150.7">R3</text>
<text x="127" y="153.3">5.1k</text>
<text x="138.4" y="171">R4</text>
<text x="139" y="173.6">0</text>
<text x="138.4" y="179.9">R5</text>
<text x="139" y="182.5">0</text>
</g>
</svg>
